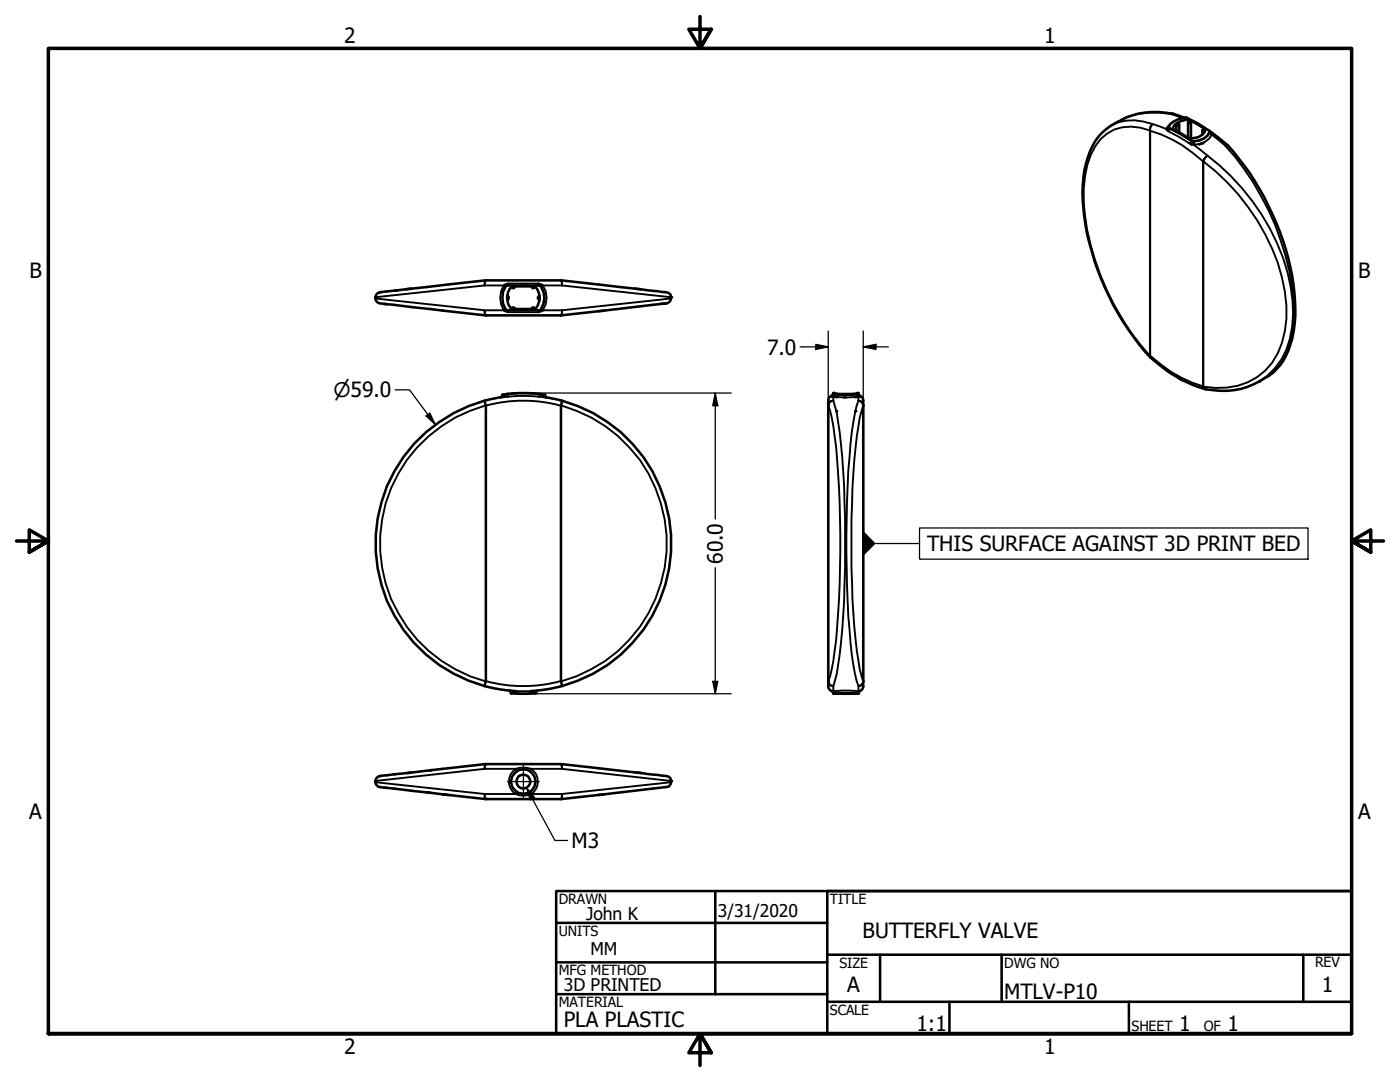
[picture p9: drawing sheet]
<svg xmlns="http://www.w3.org/2000/svg" width="279mm" height="216mm" viewBox="0 0 279 216" stroke-linecap="round" stroke-linejoin="round" font-family="sans-serif">
<!-- layer: Visible (ANSI) -->
<g fill="#000">
<circle cx="223.3" cy="24.2" r=".25"/>
<circle cx="233.2" cy="25.4" r=".25"/>
<circle cx="237.7" cy="28.8" r=".25"/>
<circle cx="239.2" cy="28.8" r=".25"/>
<circle cx="239.3" cy="28.8" r=".25"/>
<circle cx="239.8" cy="28.6" r=".25"/>
<circle cx="240" cy="28.6" r=".25"/>
<circle cx="241.4" cy="26.4" r=".25"/>
<circle cx="74.9" cy="59.3" r=".25"/>
<circle cx="133.9" cy="59.3" r=".25"/>
<circle cx="100.3" cy="78.8" r=".25"/>
<circle cx="101.2" cy="79.2" r=".25"/>
<circle cx="107.7" cy="79.2" r=".25"/>
<circle cx="108.6" cy="78.8" r=".25"/>
<circle cx="166.9" cy="79.2" r=".25"/>
<circle cx="168.5" cy="79.3" r=".25"/>
<circle cx="170.7" cy="79.2" r=".25"/>
<circle cx="240.6" cy="77.7" r=".25"/>
<circle cx="251.3" cy="76.1" r=".25"/>
<circle cx="166.9" cy="82" r=".25"/>
<circle cx="170.7" cy="82" r=".25"/>
<circle cx="102" cy="138.3" r=".25"/>
<circle cx="106.9" cy="138.3" r=".25"/>
<circle cx="166" cy="137.9" r=".25"/>
<circle cx="166.4" cy="138.4" r=".25"/>
<circle cx="171.3" cy="138.4" r=".25"/>
<circle cx="74.9" cy="155.8" r=".25"/>
<circle cx="133.9" cy="155.8" r=".25"/>
</g>
<!-- layer: Visible Narrow (ANSI) -->
<g fill="none" stroke="#000" stroke-width=".38">
<path d="M219.6 27.7a8.7 8.7 0 0 1 9.9-1.7v45a52.2 52.2 0 0 1-13.2-30.7 20.5 20.5 0 0 1 2.3-11.1zM221.8 25a9.7 9.7 0 0 1 8.3-.2l2.6 .9M229.6 26.1l-.1 45.2M229.6 26.1a26.1 26.1 0 0 1 10.5 6.1l.1 45M229.7 25.1l.4-.3-.4 .3-.1 1-.1-.6zM233.2 25.4l.1 .1M233.3 25.6l2.2 1.1 2.2 1.4-.1 .3-.2 .2-4.3-2.4 .2-.3zM233.5 24.8l-.8 .9 .5-.2-.5 .2 .4 .5M233.9 22.7h-.3a15.6 15.6 0 0 0-10.3 1.5M234.1 22.7h-.5l2.4 .9M237.7 28.1l.2 .2h.3l.1 .6-.9-.3M238.2 28.3a3.2 3.2 0 0 0 3.2-1.9l.4 .5a3.8 3.8 0 0 1-3.5 2z"/>
<path d="M238.2 28.2v.1M238.3 28.9l1.3 1.1a45.7 45.7 0 0 1 17.3 24.2 24.8 24.8 0 0 1-.2 15.6 13.4 13.4 0 0 1-5.4 6.3M240.2 32.2a43.7 43.7 0 0 1 15.6 23.2 21.9 21.9 0 0 1-.8 15.1 12.6 12.6 0 0 1-12.4 6.9l-2.4-.2M240.2 32.2v45M240.6 31.4l.4-.3-.4 .3-.5 .8zM241.4 26.4h.1M241.4 26.3v.1M241.4 26.4l.3 .2 .1 .3-.4-.5M241.8 26.9l2.7 2.1h.5M245 29h-.5a53.4 53.4 0 0 1 13.6 30.8 23.5 23.5 0 0 1-1.8 11.6l-1 1.6-1.2 1.3-1.3 .9M74.9 59.6l21.8 2.3h3.8M96.7 57l-21.8 2.3"/>
<path d="M96.9 55.9l-.1 .2-.1 .9M97 55.9l-.3 1.1M100.6 56.9l-3.9 .1M100.9 57.2l-.4-.2a4.7 4.7 0 0 0 0 4.9M101.4 56.6l-.1 .4M101.4 56.6l-.8 .3 .3 .3M101.4 56.6h6.1M107.5 56.6l.1 .4M107.5 56.6l.8 .3M108.3 57l-.3 .2M108.3 57a4.4 4.4 0 0 1 0 4.9l-.3-.2M108.3 57l-.4 .2"/>
<path d="M108.3 57h3.8M111.9 55.9l.2 .6v.5M112 55.9l.1 .2v.9M112.1 57l21.8 2.3M133.9 59.6l-21.8 2.3-3.8 .1-.4-.3M96.9 62.9l-.1-.1-.1-.9 .3 1M100.3 78.8l.6-.1-.3 .5M100.5 61.9l.1 .1M100.9 78.7h.4l.1 .5h-.8l.2-.1zM100.9 61.7l-.4 .2M100.9 61.7l-.3 .3 .8 .3M101.3 61.9l.1 .4"/>
<path d="M101.4 79.2a29.4 29.4 0 0 1 6.1 0M101.4 62.3h6.1M107.5 78.6a29.9 29.9 0 0 0-6.2 0v.1M107.6 78.7h.4M107.6 78.7l-.1 .5h.8M107.6 61.9l-.1 .4M107.6 78.6v.1M107.9 78.7l.2 .4 .2 .1-.2-.1-.1-.4 .6 .1M108.3 62l-.8 .3M111.9 62.9l.2-.5v-.5v.9l-.1 .1M112.1 79.9v.6l-.1 .4h-.1zM166 79.2h.2"/>
<path d="M166 79v.2M166.5 78.7h-.2l-.3 .5M166.6 78.7l1 .1 3.4-.1 .3 .5-2.5 .1-2.5-.1 .2-.1zM166.6 78.7l-.4 .5 .1 .7a55.5 55.5 0 0 1 1.8 11.3 245.5 245.5 0 0 1-.3 37.1l-.2 2.3a25.5 25.5 0 0 1-1.3 6.3M171 78.7l.1 .4 .5 .1M171.1 78.7h.2l.1 .3 .2 .2M171.3 79.9l.5 .2 .3 .4 .2 .4M171.3 79.9a45.4 45.4 0 0 0-1.8 11.3 229.2 229.2 0 0 0 .5 39.4 29.3 29.3 0 0 0 1.3 6.3v1l-1.8-.1-3.2 .1M171.3 79.2v.7M171.6 79v.2M229.6 71.4v-.4a26.1 26.1 0 0 0 10.5 6.1l.1 .4 .3 .2M240.2 77.2l.4 .5"/>
<path d="M96.9 80.9l-.2-1 .3 1M96.9 80.9a28.5 28.5 0 0 0-21.1 27.5 28.5 28.5 0 0 0 21.1 27.6M96.9 80.9h.1M96.9 80.9v55.1M97 80.9a28.5 28.5 0 0 1 14.9 0M97 80.9v55.1M111.9 80.9v55.1M112 80.9a28.5 28.5 0 0 1 21.1 27.5 28.5 28.5 0 0 1-21.1 27.6M112 80.9v55.1M165.3 80.9a42.9 42.9 0 0 1 1.8 10.9 207.4 207.4 0 0 1-.5 38.1 24.7 24.7 0 0 1-1.3 6.1M165.3 80.9v55.1M165.4 80.5l.4-.4 .5-.2-.5 .2-.4 .4-.1 .4z"/>
<path d="M172.3 80.9a52.6 52.6 0 0 0-1.8 10.9 229.8 229.8 0 0 0 .3 35.8l.2 2.3a24.7 24.7 0 0 0 1.3 6.1M172.3 80.9v55.1M96.9 136l-.2 .9 .3-.9M96.9 136h.1M97 135.9a28.5 28.5 0 0 0 14.9 0M102 138.3l1.1 .1-.2-.5h3.1l-.2 .1-.1 .4 1.2-.1M103.1 138.4h2.6M111.9 136l.2 .9-.1-.9M111.9 136h.1M165.3 136l.1 .5 .4 .3 .5 .1M166 137.9h.3M166.3 137.9l.3 .1 .1 .4h4.2a.59 .59 0 0 1 .7-.5"/>
<path d="M166.3 136.9v1M166.4 138.4h.3M170.9 138.4h.4M172.3 136l-.2 .5-.8 .4 .5-.1 .3-.4zM96.7 153.4h6.2a4.7 4.7 0 0 1 3.1 0M96.7 153.4l-21.8 2.4M96.9 159.4l-.1-.1-.1-.9 .3 1M96.9 152.5l-.2 .9M97 152.5l-.3 .9M103.1 158.1l-.2 .3a3.8 3.8 0 0 0 3.1 0M103.1 153.9l-.2-.5a2.95 2.95 0 0 0 0 5h-6.2l-21.8-2.3M105.7 158.1l.3 .3"/>
<path d="M106 153.4a3 3 0 0 1 0 5M106 153.4l-.3 .5M106 153.4h6.1M111.9 152.5l.2 .5v.4M111.9 159.4l.2-.5v-.5v.9l-.1 .1M112 152.5l.1 .1v.8M112.1 153.4l21.8 2.4M133.9 156.1l-21.8 2.3h-6.1"/>
</g>
<g fill="#000">
<circle cx="232.7" cy="25.7" r=".19"/>
<circle cx="239.6" cy="28.6" r=".19"/>
<circle cx="100.9" cy="78.7" r=".19"/>
<circle cx="108" cy="78.7" r=".19"/>
<circle cx="108.3" cy="79.2" r=".19"/>
<circle cx="166.5" cy="78.7" r=".19"/>
<circle cx="168.8" cy="79.3" r=".19"/>
<circle cx="171.1" cy="78.7" r=".19"/>
<circle cx="165.3" cy="80.9" r=".19"/>
<circle cx="172.3" cy="80.9" r=".19"/>
<circle cx="165.3" cy="136" r=".19"/>
<circle cx="172.3" cy="136" r=".19"/>
</g>
<!-- layer: Visible (ANSI) -->
<g fill="none" stroke="#000" stroke-width=".51">
<path d="M223.3 24.2a10.8 10.8 0 0 0-6.2 7.2 27.6 27.6 0 0 0-.4 13.7 54.4 54.4 0 0 0 12.8 26.1M233.2 25.4v.1M233.6 24.7a4.8 4.8 0 0 1 3.3-1.2l2.2 1.1 2.3 1.6a3 3 0 0 1-3.7 1.9l-2.2-1.4-2.3-1.2zM233.9 22.7a15.5 15.5 0 0 0-10.3 1.3M233.9 22.7h.1M234.1 22.7l2.3 .8M234.6 24.8l1.4-.7 1.2-.2 3.3 1.9a2.14 2.14 0 0 1-1.9 1.7l-1.2 .1-3.3-1.9zM234.8 25l.5-.2v.1l-.3 .2zM234.8 25v1M235.3 24.9v1.5M237.1 24.4v3M237.2 24.3l.5 .2h-.5l-.1-.1z"/>
<path d="M237.2 23.9v.4M237.7 24.5v3.1M240 26v.9M240.5 26.2l-.5-.4v.4h.4M241.4 26.1l3.6 2.9a53.7 53.7 0 0 1 13.1 27.6 26.3 26.3 0 0 1-.9 13.2 10.8 10.8 0 0 1-4.2 5.3M241.4 26.3v.1M79.4 57.9l-3.5 .4a1.13 1.13 0 0 0-1 1 1.13 1.13 0 0 0 .9 1.2l1.5 .2M79.4 57.9l-.7 .1M81 57.7l-1.6 .2M82.2 57.6l-1.2 .1M97 55.9l-16 1.8M97 55.9h15l15.9 1.8"/>
<path d="M100.9 57.2l.4-.2h6.5a3.9 3.9 0 0 1 0 4.8h-6.7a3.9 3.9 0 0 1-.2-4.6zM101.2 59.1l.3 .1v.2v.3l-.3 .1zM102.1 57.2l.1 .2 .2 .1 .4-.3M102.1 57.2a3.3 3.3 0 0 0 0 4.5M102.1 57.2h4.7M106.1 57.2l.1 .2 .2 .1 .4-.3M106.8 57.2a3.3 3.3 0 0 1 0 4.5M107.4 59.2l.3-.1v.7l-.3-.1-.1-.3zM126.7 57.6l1.2 .1M127.9 57.7l4.6 .6a1.17 1.17 0 0 1 1.4 1.2 1.17 1.17 0 0 1-1.4 1.1h-.7M76.6 60.6l11.7 1.4M88.3 62l8.7 .9"/>
<path d="M88.3 62h.1M96.7 79.9a29.5 29.5 0 0 0-21.8 28.5 29.5 29.5 0 0 0 21.8 28.5M100.5 79.2l-3.8 .8M101.3 78.6a30 30 0 0 1 6.2 0M101.3 78.6l-1 .1-.2 .5-.3 .1M102.1 61.7l.1-.3 .2-.1 .3 .1 .1 .3M102.1 61.7h4.7M106.1 61.7l.1-.3 .2-.1 .3 .1 .1 .3M107.6 78.6l1 .1 .4 .6M108.3 79.2l3.8 .8M112.1 79.9a29.5 29.5 0 0 1 21.9 28.5 29.5 29.5 0 0 1-21.9 28.5M120.6 62l-8.6 .9h-15"/>
<path d="M133 60.5l-13.6 1.6M166.2 78.5l-.3 .5a.99 .99 0 0 0-.6 .9v57.1a.99 .99 0 0 0 .7 .9M166.3 78.7v-.3l1.3 .2h2.4l1.3-.2v.3M166.3 78.6l1.3 .1 3.7-.1M171.3 78.5l.3 .5a.99 .99 0 0 1 .7 .9v57.1a.99 .99 0 0 1-.7 .9M229.6 71.2v.1M229.6 71.4a27.9 27.9 0 0 0 10.9 6.3M235.3 75.5l.7 .4M240.5 77.6h.1M252.8 75.2a15.3 15.3 0 0 1-12.2 2.5M96.7 136.9a29.5 29.5 0 0 0 6.2 1M101.5 137.8l.4 .1 .1 .5h1.5h3.4l.2-.5 .2-.1"/>
<path d="M112.1 136.9a29.5 29.5 0 0 1-6.1 1M166 137.9l.2 .1 .2 .4M166.4 138.4h4.9M171.6 137.9l-.3 .1v.4M76.6 157.2l9.2 1M78.7 154.5h.1M78.7 154.5l-1.4 .2a3.3 3.3 0 0 0-2.1 .5 1.14 1.14 0 0 0 .6 1.8l1.3 .2M81.4 154.2l-2.7 .3M82.2 154.1l-.8 .1M85.2 158.1l.6 .1M85.8 158.2l2.5 .3M86.1 153.7l-4.7 .5"/>
<path d="M86.1 153.7h-.3M88.3 158.5l8.7 .9M88.3 158.5l1.1 .1M97 152.5l-10.9 1.2M97 152.5h15l15.9 1.7M120.6 158.5l-8.6 .9h-15M126.7 154.1l1.2 .1M127.9 154.2l4.6 .6a1.14 1.14 0 0 1 1.4 .9 1.14 1.14 0 0 1-.9 1.3l-13.6 1.6"/>
<circle cx="104.4" cy="155.9" r="2.46"/>
<circle cx="104.5" cy="156" r="1.39"/>
</g>
<!-- layer: Border (ANSI) -->
<path d="M139.7 3.3v6.4l-2.2-3.9h4.4l-2.2 3.9 2.2-3.9M3.3 107.9h6.4l-3.9-2.2v4.5l3.9-2.3-3.9 2.3M276.1 107.9h-6.4l3.9-2.2v4.5l-3.9-2.3 3.9 2.3M9.7 206.2v-196.5h260v196.5h-260h260M141.9 210.1l-2.2-3.9 2.2 3.9h-4.4l2.2-3.9v6.4" fill="none" stroke="#000" stroke-width=".7"/>
<!-- layer: Title (ANSI) -->
<g fill="none" stroke="#000" stroke-width=".51">
<path d="M111 177.8h158.7v28.4h-158.7zM142.7 177.8v20.6M269.7 177.8h-104.6v28.4M111 184.1h54.1M111 192h54.1M111 198.4h54.1M165.1 190.5h104.6M165.1 199.9h104.6M175.6 190.5v9.4M189.5 199.9v6.3M199.9 190.5v9.4M225.3 199.9v6.3"/>
<path d="M260.1 190.5v9.4"/>
</g>
<!-- layer: Symbol (ANSI) -->
<g fill="#000">
<path d="M172.3 105.9l2.5 2.6-2.5 2.4z" fill-rule="evenodd"/>
<path d="M105.1 157.2l1.6 1.9-.9 .5z" fill-rule="evenodd"/>
</g>
<path d="M174.8 108.5h8.7M183.5 105.3h77.5v6.3h-77.5zM105.1 157.2l1.6 1.9-.9 .5zM105.1 157.2l5.6 10.5h2.6" fill="none" stroke="#000" stroke-width=".25"/>
<!-- layer: Center Mark (ANSI) -->
<path d="M101.3 156h6.3M104.5 152.8v6.3" fill="none" stroke="#000" stroke-width=".25"/>
<!-- layer: Dimension (ANSI) -->
<g fill="none" stroke="#000" stroke-width=".25">
<path d="M78.9 77.8h2.8l5.2 6.9M106 78.4h39.9M142.7 78.4l.6 2.6h-1.1zM142.7 78.4v25.2M159.7 69.2h5.6M162.8 68.7l2.5 .5-2.5 .5zM165.3 66v13.3M172.3 69.2l2.5-.5v1zM172.3 69.2h5M172.3 66v13.3M85 83l.8-.6 1.1 2.3zM142.7 113.3v25.1"/>
<path d="M106 138.4h39.9M142.2 136h1.1l-.6 2.4z"/>
</g>
<g fill="#000">
<path d="M162.8 68.7l2.5 .5-2.5 .5z" fill-rule="evenodd"/>
<path d="M172.3 69.2l2.5-.5v1z" fill-rule="evenodd"/>
<path d="M85 83l.8-.6 1.1 2.3z" fill-rule="evenodd"/>
<path d="M142.7 78.4l.6 2.6h-1.1z" fill-rule="evenodd"/>
<path d="M142.2 136h1.1l-.6 2.4z" fill-rule="evenodd"/>
</g>
<g font-size="4.2">
<text x="68.7" y="8.6">2</text>
<text x="208.4" y="8.6">1</text>
<text x="5.9" y="55.5">B</text>
<text x="271.1" y="55.5">B</text>
<text x="153.1" y="70.7">7.0</text>
<text x="144.3" y="112.5" transform="rotate(-90 144.3 112.5)">60.0</text>
<text x="185" y="110">THIS SURFACE AGAINST 3D PRINT BED</text>
<text x="5.8" y="163.4">A</text>
<text x="271" y="163.4">A</text>
<text x="114" y="169.2">M3</text>
<text x="172.1" y="187.1">BUTTERFLY VALVE</text>
<text x="169.1" y="198">A</text>
<text x="263.8" y="198">1</text>
<text x="200.4" y="199.3">MTLV-P10</text>
<text x="112.5" y="204.9">PLA PLASTIC</text>
<text x="182.9" y="205.7">1:1</text>
<text x="235.3" y="205.7">1</text>
<text x="245" y="205.7">1</text>
<text x="68.7" y="210.3">2</text>
<text x="208.4" y="210.3">1</text>
</g>
<text font-size="4" x="66.5" y="79.2">⌀59.0</text>
<g font-size="3.5">
<text x="117" y="183.6">John K</text>
<text x="143.3" y="183.1">3/31/2020</text>
<text x="117.9" y="190.6">MM</text>
<text x="112.5" y="197.7">3D PRINTED</text>
</g>
<g font-size="2.8">
<text x="111.5" y="180.3">DRAWN</text>
<text x="165.6" y="180.3">TITLE</text>
<text x="111.5" y="186.8">UNITS</text>
<text x="111.5" y="194.6">MFG METHOD</text>
<text x="167.5" y="193.1">SIZE</text>
<text x="200.4" y="193.1">DWG NO</text>
<text x="262.4" y="193">REV</text>
<text x="111.5" y="200.9">MATERIAL</text>
<text x="165.6" y="202.5">SCALE</text>
<text x="225.8" y="205.7">SHEET</text>
<text x="240.2" y="205.7">OF</text>
</g>
</svg>
